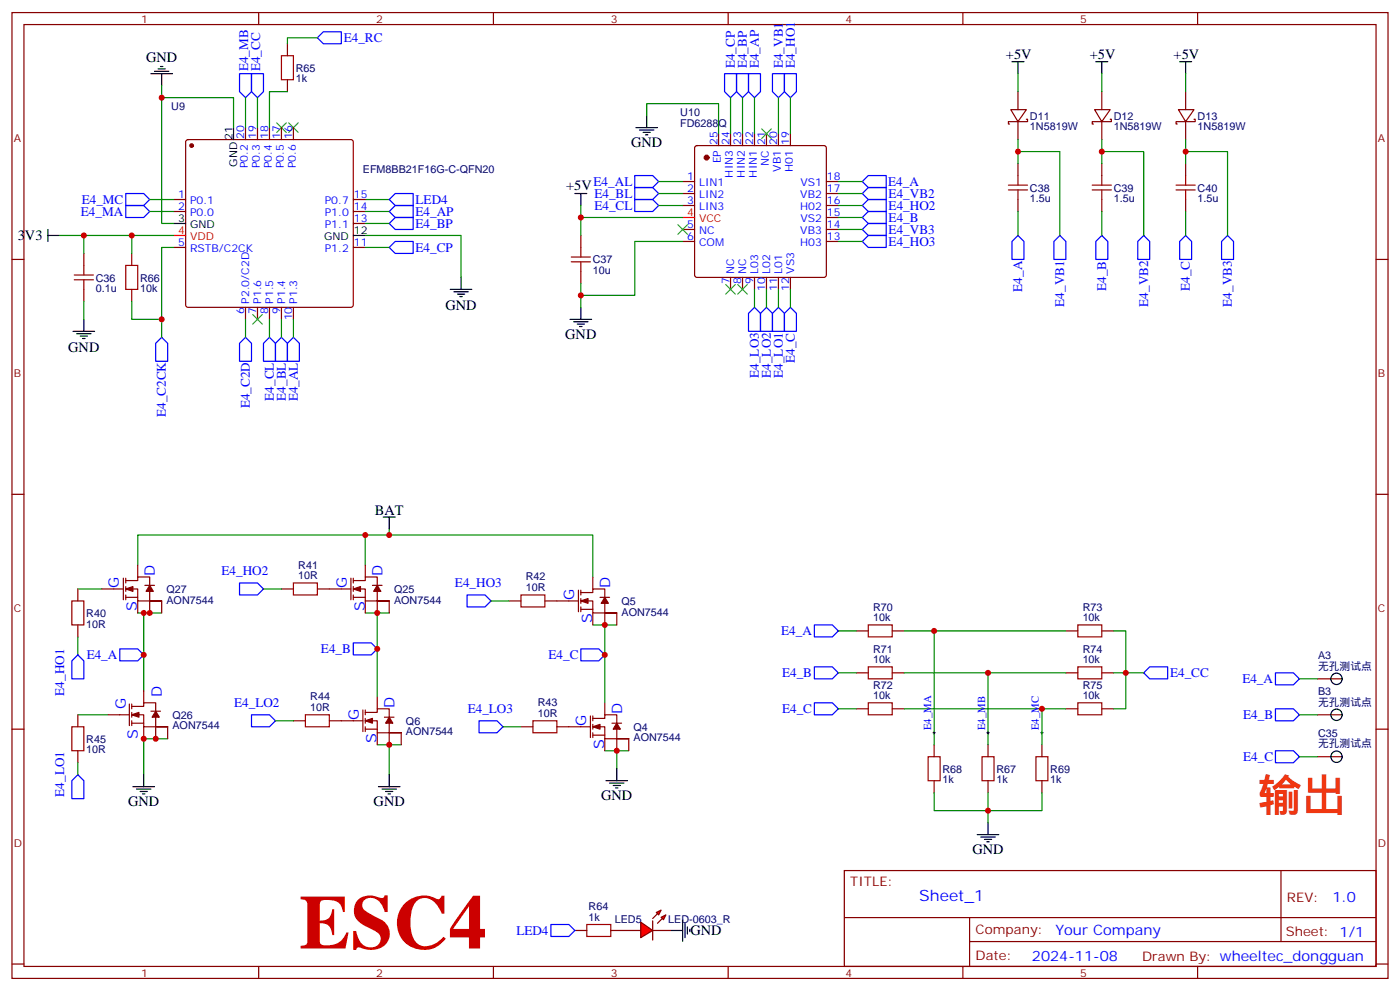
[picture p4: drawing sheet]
<svg xmlns="http://www.w3.org/2000/svg" width="412mm" height="292mm" viewBox="0 0 412 292" stroke-linecap="round" stroke-linejoin="round" font-family="sans-serif">
<g fill="none" stroke="#870000" stroke-width=".35">
<path d="M3.5 3.7h405.4v284.3h-405.4zM7.1 7.2h398.2v277.3h-398.2zM76.2 3.7v3.5M145.3 3.7v3.5M214.5 3.7v3.5M283.6 3.7v3.5M352.8 3.7v3.5M3.5 76.4h3.6M405.3 76.4h3.6M3.5 145.5h3.6M405.3 145.5h3.6M3.5 214.7h3.6"/>
<path d="M405.3 214.7h3.6M248.7 256.3h156.6v28.2h-156.6zM377.3 256.3v20.9M248.7 270.1h156.5M285.6 277.2h119.6M285.6 270.1v14.2M3.5 283.8h3.6M76.2 284.5v3.5M145.3 284.5v3.5M214.5 284.5v3.5M283.6 284.5v3.5M352.8 284.5v3.5"/>
<path d="M405.3 283.8h3.6"/>
</g>
<path d="M81.5 36.2l2.8 2.8M84.3 36.2l-2.8 2.8M85 36.2l2.8 2.8M87.8 36.2l-2.8 2.8" fill="none" stroke="#3c3" stroke-width=".35"/>
<path d="M197.6 273.9h3.5M201.1 270.8v6.3M201.8 271.8v4.2M202.5 272.9v2.1M203.2 273.6v.7" fill="none" stroke="#000" stroke-width=".35"/>
<g fill="#f00" stroke="#870000" stroke-width=".35">
<path d="M188.7 271.5l3.6 2.4-3.6 2.1z"/>
<path d="M192.3 271.1v5.7z"/>
</g>
<g fill="#870000" stroke="#870000" stroke-width=".35">
<path d="M192.3 270.4l1.4-1.4z"/>
<path d="M193.7 271.8l1.4-1.4z"/>
</g>
<g fill="#f00" stroke="#870000" stroke-width=".35">
<path d="M193.3 268.6l1.4-.7-.7 1.4z"/>
<path d="M194.7 270.1l1.4-.8-.7 1.5z"/>
</g>
<g fill="none" stroke="#870000" stroke-width=".35">
<path d="M84.7 12.9v3.5M72.3 37.6v3.5M75.8 37.6v3.5M79.4 37.6v3.5M82.9 37.6v3.5M84.7 23.5v3.5M86.4 37.6v3.5M211.7 39.3v3.6M215.2 39.3v3.6M218.7 39.3v3.6M222.2 39.3v3.6M225.8 39.3v3.6"/>
<path d="M229.3 39.3v3.6M232.8 39.3v3.6M297.7 32.3h4.6l-2.4 3.5zM299.9 35.8h-2.9v.7h.4M299.9 27v5.3M299.9 35.8v5.3M302.3 35.1h.4v.7h-2.8M322.4 32.3h4.6l-2.4 3.5zM324.6 35.8h-2.9v.7h.4M324.6 27v5.3M324.6 35.8v5.3M327 35.1h.4v.7h-2.8"/>
<path d="M347.1 32.3h4.6l-2.5 3.5zM349.2 35.8h-2.8v.7h.4M349.2 27v5.3M349.2 35.8v5.3M351.7 35.1h.4v.7h-2.9M51.2 58.7h3.5M54.9 41.3l.5-.2h48l.5 .2 .2 .5v48l-.3 .5-.4 .2h-48l-.5-.2-.2-.5v-48zM104.1 58.7h3.5M201.1 53.4h3.5M201.1 57h3.5M204.8 43.1l.5-.2h37.4l.5 .2 .2 .5v37.4l-.2 .5-.5 .2h-37.4l-.5-.3-.2-.4v-37.4zM243.4 53.4h3.5"/>
<path d="M243.4 57h3.5M299.9 48.2v3.5M299.9 58.7v3.6M324.6 48.2v3.5M324.6 58.7v3.6M349.2 48.2v3.5M349.2 58.7v3.6M24.7 74.6v3.5M38.8 74.6v3.5M51.2 62.3h3.5M51.2 72.8h3.5M104.1 62.3h3.5"/>
<path d="M104.1 72.8h3.5M104.1 65.8h3.5M171.1 69.3v3.5M171.1 79.9v3.5M201.1 60.5h3.5M201.1 67.6h3.5M201.1 71.1h3.5M243.4 60.5h3.5M243.4 67.6h3.5M243.4 71.1h3.5M243.4 64h3.5M24.7 85.2v3.5"/>
<path d="M38.8 85.2v3.5M72.3 90.5v3.5M75.8 90.5v3.5M79.4 90.5v3.5M82.9 90.5v3.5M86.4 90.5v3.5M215.2 81.7v3.5M218.7 81.7v3.5M222.2 81.7v3.5M225.8 81.7v3.5M229.3 81.7v3.5M232.8 81.7v3.5"/>
<path d="M22.9 173.4v3.5M30 173.4h6.3M36.3 170.2v6.4M37 173.4h3.6v3.5h7h-3.5v-3.5M37 170.9h3.6v-1h3.5v2.8M37 175.9h3.6M37 170.2v1.4M37 172.7v1.4M37 175.2v1.4M40.6 166.3v3.6M40.6 176.9v3.5M42.7 172.3h2.8"/>
<path d="M44.1 176.9v3.5M47.6 176.9v3.5M82.9 173.4h3.5M93.5 173.4h9.9M103.4 170.2v6.4M104.1 173.4h3.5v3.5h7.1h-3.6v-3.5M104.1 170.9h3.5v-1h3.5v2.8M104.1 170.2v1.4M104.1 172.7v1.4M104.1 175.2v1.4M104.1 175.9h3.5M107.6 166.3v3.6"/>
<path d="M107.6 176.9v3.5M109.7 172.3h2.8M111.1 176.9v3.5M114.7 176.9v3.5M149.9 176.9h3.6M160.5 176.9h9.9M170.4 173.7v6.4M171.1 176.9h3.5v3.5h7.1h-3.5v-3.5M171.1 174.4h3.5v-1h3.6v2.8M171.1 173.7v1.5M171.1 176.2v1.4M171.1 178.7v1.4"/>
<path d="M171.1 179.4h3.5M174.6 169.9v3.5M176.7 175.9h2.9M22.9 184v3.5M174.6 180.4v3.6M178.2 180.4v3.6M181.7 180.4v3.6M252.2 185.7h3.6M252.2 198.1h3.6M262.8 185.7h3.5M262.8 198.1h3.5M314 185.7h3.5"/>
<path d="M314 198.1h3.5M324.6 185.7h3.5M324.6 198.1h3.5M388.1 199.8h7M22.9 210.4v3.6M31.7 210.4h6.4M38.1 207.3v6.3M38.8 210.4h3.5v3.6h7.1h-3.5v-3.6M38.8 208h3.5v-1.1h3.6v2.8M38.8 207.3v1.4M38.8 209.7v1.4M38.8 212.2v1.4"/>
<path d="M38.8 212.9h3.5M42.3 203.4v3.5M42.3 214v3.5M44.4 209.4h2.9M45.9 214v3.5M49.4 214v3.5M86.4 212.2h3.6M97 212.2h9.9M106.9 209v6.4M107.6 212.2h3.5v3.5h7.1h-3.5v-3.5M107.6 209.7h3.5v-1h3.6v2.8M107.6 209v1.4"/>
<path d="M107.6 211.5v1.4M107.6 214v1.4M107.6 214.7h3.5M111.1 205.1v3.6M111.1 215.7v3.6M113.2 211.1h2.9M114.7 215.7v3.6M118.2 215.7v3.6M153.5 214h3.5M164 214h9.9M173.9 210.8v6.3M174.6 214h3.6v3.5h7h-3.5v-3.5"/>
<path d="M174.6 211.5h3.6v-1.1h3.5v2.9M174.6 210.8v1.4M174.6 213.3v1.4M174.6 215.7v1.4M174.6 216.4h3.6M178.2 206.9v3.5M178.2 217.5v3.5M180.3 212.9h2.8M181.7 217.5v3.5M185.2 217.5v3.5M252.2 208.7h3.6M262.8 208.7h3.5"/>
<path d="M275.2 219.3v3.5M291 219.3v3.5M306.9 219.3v3.5M314 208.7h3.5M324.6 208.7h3.5M388.1 210.4h7M22.9 221v3.5M275.2 229.8v3.6M291 229.8v3.6M306.9 229.8v3.6M388.1 222.8h7M169.3 273.9h3.6"/>
<path d="M179.9 273.9h8.8M192.3 273.9h5.3"/>
</g>
<g fill="none" stroke="#a10000" stroke-width=".35">
<path d="M82.9 16.4h3.5v7.1h-3.5zM297 55.9h5.7M297 54.5h5.7M299.9 51.7v2.8M299.9 55.9v2.8M321.7 55.9h5.7M321.7 54.5h5.7M324.6 51.7v2.8M324.6 55.9v2.8M346.4 55.9h5.7M346.4 54.5h5.7M349.2 51.7v2.8"/>
<path d="M349.2 55.9v2.8M24.7 78.1v2.9M37 78.1h3.6v7.1h-3.6zM168.3 77.1h5.6M168.3 75.7h5.6M171.1 72.8v2.9M171.1 77.1v2.8M21.9 82.4h5.6M21.9 81h5.6M24.7 82.4v2.8M21.2 176.9h3.5v7.1h-3.5zM86.4 171.6h7.1v3.6h-7.1z"/>
<path d="M153.5 175.2h7v3.5h-7zM255.8 184h7v3.5h-7zM255.8 196.3h7v3.5h-7zM317.5 184h7.1v3.5h-7.1zM317.5 196.3h7.1v3.5h-7.1zM21.2 214h3.5v7h-3.5zM90 210.4h7v3.6h-7zM157 212.2h7v3.5h-7zM255.8 206.9h7v3.5h-7zM317.5 206.9h7.1v3.5h-7.1zM273.4 222.8h3.5v7h-3.5zM289.3 222.8h3.5v7h-3.5z"/>
<path d="M305.2 222.8h3.5v7h-3.5zM172.9 272.2h7v3.5h-7z"/>
</g>
<g fill="none" stroke="#00f" stroke-width=".35">
<path d="M95.2 9.3h5.3v3.6h-5.3l-1.7-1.8zM70.6 21.7h3.5v5.3l-1.8 1.8-1.7-1.8zM74.1 21.7h3.5v5.3l-1.8 1.8-1.7-1.8zM213.4 21.7h3.6v5.3l-1.8 1.8-1.8-1.8zM217 21.7h3.5v5.3l-1.8 1.8-1.7-1.8zM220.5 21.7h3.5v5.3l-1.8 1.8-1.7-1.8zM227.5 21.7h3.6v5.3l-1.8 1.8-1.8-1.8zM231.1 21.7h3.5v5.3l-1.8 1.8-1.7-1.8zM37 57h5.3l1.8 1.7-1.8 1.8h-5.3zM114.7 58.7l1.7-1.7h5.3v3.5h-5.3zM187 51.7h5.3l1.7 1.7-1.7 1.8h-5.3zM187 55.2h5.3l1.7 1.8-1.7 1.7h-5.3z"/>
<path d="M187 58.7h5.3l1.7 1.8-1.7 1.8h-5.3zM254 53.4l1.8-1.7h5.3v3.5h-5.3zM254 57l1.8-1.8h5.3v3.5h-5.3zM37 60.5h5.3l1.8 1.8-1.8 1.7h-5.3zM114.7 62.3l1.7-1.8h5.3v3.5h-5.3zM114.7 65.8l1.7-1.8h5.3v3.6h-5.3zM114.7 72.8l1.7-1.7h5.3v3.5h-5.3zM254 60.5l1.8-1.8h5.3v3.6h-5.3zM254 64l1.8-1.7h5.3v3.5h-5.3zM254 67.6l1.8-1.8h5.3v3.5h-5.3zM255.8 69.3h5.3v3.5h-5.3l-1.8-1.7zM299.9 69.3l1.7 1.8v5.3h-3.5v-5.3z"/>
<path d="M312.2 69.3l1.8 1.8v5.3h-3.6v-5.3zM324.6 69.3l1.7 1.8v5.3h-3.5v-5.3zM336.9 69.3l1.8 1.8v5.3h-3.6v-5.3zM349.2 69.3l1.8 1.8v5.3h-3.5v-5.3zM361.6 69.3l1.8 1.8v5.3h-3.6v-5.3zM47.6 99.3l1.8 1.8v5.3h-3.5v-5.3zM72.3 99.3l1.8 1.8v5.3h-3.5v-5.3zM79.4 99.3l1.7 1.8v5.3h-3.5v-5.3zM82.9 99.3l1.8 1.8v5.3h-3.6v-5.3zM86.4 99.3l1.8 1.8v5.3h-3.5v-5.3zM222.2 90.5l1.8 1.8v5.2h-3.5v-5.2zM225.8 90.5l1.7 1.8v5.2h-3.5v-5.2z"/>
<path d="M229.3 90.5l1.8 1.8v5.2h-3.6v-5.2zM232.8 90.5l1.8 1.8v5.2h-3.5v-5.2zM70.6 171.6h5.2l1.8 1.8-1.8 1.8h-5.2zM137.6 175.2h5.3l1.7 1.7-1.7 1.8h-5.3zM22.9 192.8l1.8 1.8v5.2h-3.5v-5.2zM35.3 191h5.3l1.7 1.8-1.7 1.8h-5.3zM104.1 189.3h5.3l1.7 1.7-1.7 1.8h-5.3zM171.1 191h5.3l1.8 1.8-1.8 1.8h-5.3zM239.9 184h5.3l1.7 1.7-1.7 1.8h-5.3zM239.9 196.3h5.3l1.7 1.8-1.7 1.7h-5.3zM336.9 198.1l1.8-1.8h5.3v3.5h-5.3zM375.7 198.1h5.3l1.8 1.7-1.8 1.8h-5.3z"/>
<path d="M74.1 210.4h5.3l1.7 1.8-1.7 1.8h-5.3zM141.1 212.2h5.3l1.8 1.8-1.8 1.7h-5.3zM239.9 206.9h5.3l1.7 1.8-1.7 1.7h-5.3zM375.7 208.7h5.3l1.8 1.7-1.8 1.8h-5.3zM22.9 228.1l1.8 1.7v5.3h-3.5v-5.3zM375.7 221h5.3l1.8 1.8-1.8 1.7h-5.3zM162.3 272.2h5.3l1.7 1.7-1.7 1.8h-5.3z"/>
</g>
<g fill="none" stroke="#008700" stroke-width=".35">
<path d="M93.5 11.1h-8.8v1.8M47.6 25.2v3.6M68.8 37.6v-8.8h-21.2v37h3.6M72.3 28.8v8.8M75.8 28.8v8.8M84.7 27h-5.3v10.6M190.5 34v-3.5h21.2v8.8M215.2 28.8v10.5M218.7 28.8v10.5M222.2 28.8v10.5M229.3 28.8v10.5M232.8 28.8v10.5"/>
<path d="M299.9 21.7v5.3M324.6 21.7v5.3M349.2 21.7v5.3M44.1 58.7h7.1M107.6 58.7h7.1M194 53.4h7.1M194 57h7.1M246.9 53.4h7.1M246.9 57h7.1M299.9 44.6h12.3v24.7M299.9 41.1v7.1M324.6 44.6h12.3v24.7"/>
<path d="M324.6 41.1v7.1M349.2 44.6h12.4v24.7M349.2 41.1v7.1M17.6 69.3h33.6M24.7 69.3v5.3M38.8 69.3v5.3M44.1 62.3h7.1M51.2 72.8h-3.6v21.2h-8.8v-5.3M107.6 69.3h28.2v12.4M107.6 62.3h7.1M107.6 72.8h7.1M107.6 65.8h7.1"/>
<path d="M171.1 64h30M171.1 60.5v8.8M194 60.5h7.1M201.1 71.1h-14.1v15.9h-15.9M246.9 60.5h7.1M246.9 71.1h7.1M246.9 67.6h7.1M246.9 64h7.1M299.9 62.3v7M324.6 62.3v7M349.2 62.3v7M24.7 88.7v5.3"/>
<path d="M47.6 94v5.3M72.3 94v5.3M79.4 94v5.3M82.9 94v5.3M86.4 94v5.3M171.1 83.4v7.1M222.2 85.2v5.3M225.8 85.2v5.3M229.3 85.2v5.3M232.8 85.2v5.3M107.6 157.5v8.8M114.7 155.8v1.7"/>
<path d="M22.9 173.4h7.1M40.6 166.3v-8.8h134v12.4M77.6 173.4h5.3M144.6 176.9h5.3M22.9 187.5v5.3M40.6 180.4h1.7v23M42.3 180.4h5.3M107.6 180.4h7.1M111.1 180.4v24.7M174.6 184h7.1M178.2 184v22.9M246.9 185.7h5.3"/>
<path d="M246.9 198.1h5.3M266.3 185.7h8.9v33.6M266.3 198.1h24.7v21.2M275.2 185.7h38.8M291 198.1h23M328.1 185.7h3.5v23h-3.5M328.1 198.1h8.8M382.8 199.8h5.3M22.9 210.4h8.8M49.4 217.5h-7.1v10.6M81.1 212.2h5.3M111.1 219.3h7.1"/>
<path d="M114.7 219.3v8.8M148.2 214h5.3M246.9 208.7h5.3M266.3 208.7h47.7M306.9 208.7v10.6M382.8 210.4h5.3M22.9 224.5v3.6M178.2 221h7M181.7 221v5.3M275.2 233.4v5.3h31.7v-5.3M291 233.4v8.8M382.8 222.8h5.3"/>
</g>
<g fill="none" stroke="#000" stroke-width=".35">
<path d="M47.3 19.6h.7M298.1 18.2h3.5M299.9 18.2v3.5M322.8 18.2h3.5M324.6 18.2v3.5M347.5 18.2h3.5M349.2 18.2v3.5M44.4 21.7h6.4M45.5 21h4.2M46.6 20.3h2.1M47.6 21.7v3.5M68.8 37.6v3.5"/>
<path d="M187.3 37.6h6.4M188.4 38.3h4.2M189.4 39h2.2M190.1 39.7h.8M190.5 34v3.6M169.3 57h3.6M171.1 57v3.5M14.1 69.3h3.5M14.1 67.6v3.5M51.2 65.8h3.5M104.1 69.3h3.5M21.5 97.5h6.4"/>
<path d="M22.6 98.2h4.2M23.6 99h2.2M24.3 99.7h.7M24.7 94v3.5M132.6 85.2h6.4M133.7 85.9h4.2M134.8 86.6h2.1M135.5 87.3h.7M135.8 81.7v3.5M167.9 94h6.4M169 94.7h4.2M170 95.4h2.2"/>
<path d="M170.7 96.1h.7M171.1 90.5v3.5M112.9 152.2h3.5M114.7 152.2v3.6M39.2 231.6h6.3M40.2 232.3h4.2M41.3 233h2.1M42 233.7h.7M42.3 228.1v3.5M111.5 231.6h6.3M112.5 232.3h4.3M113.6 233h2.1"/>
<path d="M114.3 233.7h.7M114.7 228.1v3.5M178.5 229.8h6.4M179.6 230.5h4.2M180.6 231.2h2.1M181.3 232h.7M181.7 226.3v3.5M287.9 245.7h6.3M288.9 246.4h4.3M290 247.1h2.1M290.7 247.8h.7M291 242.2v3.5"/>
<circle cx="393.7" cy="199.8" r="1.67"/>
<circle cx="393.7" cy="210.4" r="1.67"/>
<circle cx="393.7" cy="222.8" r="1.67"/>
</g>
<g fill="#870000" stroke="#870000" stroke-width=".35">
<path d="M181.7 212.9l1 1.8h-2.1z"/>
<path d="M174.6 214l2.1-.7v1.4z"/>
<path d="M178.2 175.9l1 1.7h-2.1z"/>
<path d="M171.1 176.9l2.1-.7v1.4z"/>
<path d="M114.7 211.1l1 1.8h-2.1z"/>
<path d="M107.6 212.2l2.1-.7v1.4z"/>
<path d="M111.1 172.3l1.1 1.8h-2.1z"/>
<path d="M104.1 173.4l2.1-.7v1.4z"/>
<path d="M45.9 209.4l1 1.7h-2.1z"/>
<path d="M38.8 210.4l2.1-.7v1.4z"/>
<path d="M44.1 172.3l1.1 1.8h-2.2z"/>
<path d="M37 173.4l2.2-.7v1.4z"/>
<circle cx="56.4" cy="42.9" r=".53"/>
<circle cx="208.1" cy="46.4" r=".71"/>
</g>
<path d="M51.2 69.3h3.5M201.1 64h3.5" fill="none" stroke="#f00" stroke-width=".35"/>
<path d="M224.4 37.9l2.8 2.8M227.2 37.9l-2.8 2.8M199.7 66.1l2.8 2.9M202.5 66.1l-2.8 2.9M74.4 92.6l2.9 2.8M77.3 92.6l-2.9 2.8M213.8 83.8l2.8 2.8M216.6 83.8l-2.8 2.8M217.3 83.8l2.8 2.8M220.1 83.8l-2.8 2.8" fill="none" stroke="#3c3" stroke-width=".35"/>
<path d="M274.8 215.7h.7M275.2 215.4v.7M290.7 215.7h.7M291 215.4v.7M306.6 215.7h.7M306.9 215.4v.7" fill="none" stroke="#000" stroke-width=".29"/>
<g fill="#c00">
<circle cx="331.6" cy="198.1" r=".88"/>
<circle cx="38.8" cy="69.3" r=".88"/>
<circle cx="24.7" cy="69.3" r=".88"/>
<circle cx="47.6" cy="28.8" r=".88"/>
<circle cx="47.6" cy="94" r=".88"/>
<circle cx="171.1" cy="64" r=".88"/>
<circle cx="171.1" cy="87" r=".88"/>
<circle cx="291" cy="238.7" r=".88"/>
<circle cx="299.9" cy="44.6" r=".88"/>
<circle cx="324.6" cy="44.6" r=".88"/>
<circle cx="349.3" cy="44.6" r=".88"/>
<circle cx="45.9" cy="217.5" r=".88"/>
<circle cx="42.3" cy="217.5" r=".88"/>
<circle cx="178.2" cy="192.8" r=".88"/>
<circle cx="111.1" cy="191" r=".88"/>
<circle cx="107.6" cy="157.5" r=".88"/>
<circle cx="114.7" cy="157.5" r=".88"/>
<circle cx="181.7" cy="221" r=".88"/>
<circle cx="178.2" cy="184" r=".88"/>
<circle cx="114.7" cy="219.3" r=".88"/>
<circle cx="111.1" cy="180.4" r=".88"/>
<circle cx="42.3" cy="192.8" r=".88"/>
<circle cx="44.1" cy="180.4" r=".88"/>
<circle cx="42.3" cy="180.4" r=".88"/>
<circle cx="275.2" cy="185.7" r=".88"/>
<circle cx="291" cy="198.1" r=".88"/>
<circle cx="306.9" cy="208.7" r=".88"/>
</g>
<text font-size="22.6" fill="#c00" x="88.2" y="279.2">ESC4</text>
<text font-size="13.1" fill="#f30" x="370.4" y="238.7">输出</text>
<text font-size="4.6" fill="#00f" x="270.8" y="265.3">Sheet_1</text>
<g font-size="4.2">
<text x="296.3" y="17.5">+5V</text>
<text x="321" y="17.5">+5V</text>
<text x="345.7" y="17.5">+5V</text>
<text x="43" y="18.4">GND</text>
<text x="185.9" y="43.2">GND</text>
<text x="166.7" y="56">+5V</text>
<text x="5.2" y="70.7">3V3</text>
<text x="131.2" y="91.3">GND</text>
<text x="166.5" y="99.7">GND</text>
<text x="20.1" y="103.6">GND</text>
<text x="110.4" y="151.5">BAT</text>
<text x="37.7" y="237.2">GND</text>
<text x="110.1" y="237.2">GND</text>
<text x="177.1" y="235.5">GND</text>
<text x="286.5" y="251.4">GND</text>
<text x="203.4" y="275.4">GND</text>
</g>
<g font-size="4.2" fill="#00f">
<text x="35" y="173.1" transform="rotate(-90 35 173.1)">G</text>
<text x="45.6" y="169.6" transform="rotate(-90 45.6 169.6)">D</text>
<text x="102.1" y="173.1" transform="rotate(-90 102.1 173.1)">G</text>
<text x="112.7" y="169.6" transform="rotate(-90 112.7 169.6)">D</text>
<text x="179.7" y="173.1" transform="rotate(-90 179.7 173.1)">D</text>
<text x="40.3" y="179.8" transform="rotate(-90 40.3 179.8)">S</text>
<text x="107.4" y="179.8" transform="rotate(-90 107.4 179.8)">S</text>
<text x="169.2" y="176.7" transform="rotate(-90 169.2 176.7)">G</text>
<text x="174.4" y="183.3" transform="rotate(-90 174.4 183.3)">S</text>
<text x="37" y="208.7" transform="rotate(-90 37 208.7)">G</text>
<text x="47.6" y="205.1" transform="rotate(-90 47.6 205.1)">D</text>
<text x="116.2" y="208.4" transform="rotate(-90 116.2 208.4)">D</text>
<text x="105.7" y="211.9" transform="rotate(-90 105.7 211.9)">G</text>
<text x="172.7" y="213.7" transform="rotate(-90 172.7 213.7)">G</text>
<text x="183.3" y="210.2" transform="rotate(-90 183.3 210.2)">D</text>
<text x="40.6" y="217.5" transform="rotate(-90 40.6 217.5)">S</text>
<text x="110.9" y="218.6" transform="rotate(-90 110.9 218.6)">S</text>
<text x="178" y="220.4" transform="rotate(-90 178 220.4)">S</text>
<text x="392.5" y="265.6">1.0</text>
<text x="310.9" y="275.1">Your Company</text>
<text x="304" y="282.9">2024-11-08</text>
</g>
<g font-size="3.9" fill="#00f">
<text x="101.2" y="12.5">E4_RC</text>
<text x="73.1" y="21" transform="rotate(-90 73.1 21)">E4_MB</text>
<text x="76.6" y="21" transform="rotate(-90 76.6 21)">E4_CC</text>
<text x="216.5" y="20.1" transform="rotate(-90 216.5 20.1)">E4_CP</text>
<text x="220" y="20.1" transform="rotate(-90 220 20.1)">E4_BP</text>
<text x="223.5" y="20.1" transform="rotate(-90 223.5 20.1)">E4_AP</text>
<text x="230.6" y="20.1" transform="rotate(-90 230.6 20.1)">E4_VB1</text>
<text x="234.1" y="20.1" transform="rotate(-90 234.1 20.1)">E4_HO1</text>
<text x="24.1" y="60">E4_MC</text>
<text x="174.9" y="54.7">E4_AL</text>
<text x="175.1" y="58.2">E4_BL</text>
<text x="261.7" y="54.6">E4_A</text>
<text x="261.8" y="58.2">E4_VB2</text>
<text x="23.8" y="63.5">E4_MA</text>
<text x="122.4" y="60.1">LED4</text>
<text x="122.4" y="63.6">E4_AP</text>
<text x="175.1" y="61.8">E4_CL</text>
<text x="261.8" y="61.7">E4_HO2</text>
<text x="261.8" y="65.2">E4_B</text>
<text x="122.4" y="67.2">E4_BP</text>
<text x="261.8" y="68.8">E4_VB3</text>
<text x="122.4" y="74.2">E4_CP</text>
<text x="261.8" y="72.3">E4_HO3</text>
<text x="301.1" y="85.9" transform="rotate(-90 301.1 85.9)">E4_A</text>
<text x="325.8" y="85.7" transform="rotate(-90 325.8 85.7)">E4_B</text>
<text x="350.5" y="85.7" transform="rotate(-90 350.5 85.7)">E4_C</text>
<text x="313.5" y="90.3" transform="rotate(-90 313.5 90.3)">E4_VB1</text>
<text x="338.2" y="90.3" transform="rotate(-90 338.2 90.3)">E4_VB2</text>
<text x="362.9" y="90.3" transform="rotate(-90 362.9 90.3)">E4_VB3</text>
<text x="234.1" y="106.8" transform="rotate(-90 234.1 106.8)">E4_C</text>
<text x="223.5" y="111.2" transform="rotate(-90 223.5 111.2)">E4_LO3</text>
<text x="227" y="111.2" transform="rotate(-90 227 111.2)">E4_LO2</text>
<text x="230.6" y="111.2" transform="rotate(-90 230.6 111.2)">E4_LO1</text>
<text x="80.6" y="117.9" transform="rotate(-90 80.6 117.9)">E4_CL</text>
<text x="84.2" y="117.9" transform="rotate(-90 84.2 117.9)">E4_BL</text>
<text x="87.7" y="118.2" transform="rotate(-90 87.7 118.2)">E4_AL</text>
<text x="48.9" y="122.8" transform="rotate(-90 48.9 122.8)">E4_C2CK</text>
<text x="73.6" y="120.2" transform="rotate(-90 73.6 120.2)">E4_C2D</text>
<text x="65.2" y="169.3">E4_HO2</text>
<text x="134" y="172.9">E4_HO3</text>
<text x="230.1" y="187">E4_A</text>
<text x="25.5" y="194.1">E4_A</text>
<text x="94.6" y="192.3">E4_B</text>
<text x="161.6" y="194.1">E4_C</text>
<text x="230.4" y="199.4">E4_B</text>
<text x="344.7" y="199.3">E4_CC</text>
<text x="366" y="201.1">E4_A</text>
<text x="18.9" y="204.8" transform="rotate(-90 18.9 204.8)">E4_HO1</text>
<text x="69" y="208.1">E4_LO2</text>
<text x="137.8" y="209.9">E4_LO3</text>
<text x="230.4" y="209.9">E4_C</text>
<text x="366.2" y="211.7">E4_B</text>
<text x="366.2" y="224">E4_C</text>
<text x="18.9" y="234.5" transform="rotate(-90 18.9 234.5)">E4_LO1</text>
<text x="152.1" y="275.2">LED4</text>
</g>
<g font-size="3.9" fill="#800">
<text x="250.5" y="260.9">TITLE:</text>
<text x="379.1" y="265.6">REV:</text>
<text x="287.4" y="275.1">Company:</text>
<text x="378.7" y="275.7">Sheet: 1/1</text>
<text x="287.4" y="282.8">Date:</text>
<text x="336.4" y="282.8">Drawn By: wheeltec_dongguan</text>
</g>
<g font-size="3.2" fill="#800">
<text x="41.6" y="6.7">1</text>
<text x="110.8" y="6.7">2</text>
<text x="179.9" y="6.7">3</text>
<text x="249.1" y="6.7">4</text>
<text x="318.2" y="6.7">5</text>
<text x="4.1" y="41.8">A</text>
<text x="405.9" y="41.8">A</text>
<text x="4.1" y="110.9">B</text>
<text x="405.9" y="110.9">B</text>
<text x="4.1" y="180.1">C</text>
<text x="405.9" y="180.1">C</text>
<text x="4.1" y="249.2">D</text>
<text x="405.9" y="249.2">D</text>
<text x="41.6" y="287.5">1</text>
<text x="110.8" y="287.5">2</text>
<text x="179.9" y="287.5">3</text>
<text x="249.1" y="287.5">4</text>
<text x="318.2" y="287.5">5</text>
</g>
<g font-size="3.2" fill="#000080">
<text x="87.1" y="21.1">R65</text>
<text x="87.1" y="24.2">1k</text>
<text x="50.4" y="32.5">U9</text>
<text x="200.4" y="34.3">U10</text>
<text x="303.4" y="35.3">D11</text>
<text x="328.1" y="35.3">D12</text>
<text x="352.8" y="35.3">D13</text>
<text x="200.4" y="37.3">FD6288Q</text>
<text x="303.4" y="38.3">1N5819W</text>
<text x="328.1" y="38.3">1N5819W</text>
<text x="352.8" y="38.3">1N5819W</text>
<text x="106.9" y="51">EFM8BB21F16G-C-QFN20</text>
<text x="303.4" y="59.5">1.5u</text>
<text x="303.4" y="56.5">C38</text>
<text x="328.1" y="59.5">1.5u</text>
<text x="328.1" y="56.5">C39</text>
<text x="352.8" y="59.5">1.5u</text>
<text x="352.8" y="56.5">C40</text>
<text x="174.6" y="77.5">C37</text>
<text x="28.2" y="82.9">C36</text>
<text x="41.3" y="82.9">R66</text>
<text x="174.6" y="80.7">10u</text>
<text x="28.2" y="86">0.1u</text>
<text x="41.3" y="86">10k</text>
<text x="87.9" y="167.4">R41</text>
<text x="87.9" y="170.6">10R</text>
<text x="154.9" y="170.9">R42</text>
<text x="49" y="177.8">AON7544</text>
<text x="49" y="174.5">Q27</text>
<text x="116.1" y="177.7">AON7544</text>
<text x="116.1" y="174.5">Q25</text>
<text x="154.9" y="174.1">10R</text>
<text x="183.1" y="178.1">Q5</text>
<text x="257.2" y="179.8">R70</text>
<text x="318.9" y="179.8">R73</text>
<text x="25.4" y="184.7">10R</text>
<text x="25.4" y="181.6">R40</text>
<text x="183.1" y="181.2">AON7544</text>
<text x="257.2" y="182.9">10k</text>
<text x="318.9" y="182.9">10k</text>
<text x="257.2" y="195.3">10k</text>
<text x="257.2" y="192.2">R71</text>
<text x="318.9" y="195.3">10k</text>
<text x="318.9" y="192.2">R74</text>
<text x="388.3" y="197.1">无孔测试点</text>
<text x="388.3" y="194.1">A3</text>
<text x="257.2" y="202.8">R72</text>
<text x="318.9" y="202.8">R75</text>
<text x="91.4" y="209.4">10R</text>
<text x="91.4" y="206.2">R44</text>
<text x="158.4" y="207.9">R43</text>
<text x="257.2" y="205.8">10k</text>
<text x="318.9" y="205.8">10k</text>
<text x="388.3" y="207.7">无孔测试点</text>
<text x="388.3" y="204.7">B3</text>
<text x="50.8" y="214.8">AON7544</text>
<text x="50.8" y="211.6">Q26</text>
<text x="119.6" y="213.3">Q6</text>
<text x="158.4" y="211.1">10R</text>
<text x="186.6" y="215.1">Q4</text>
<text x="25.4" y="221.8">10R</text>
<text x="25.4" y="218.7">R45</text>
<text x="119.6" y="216.5">AON7544</text>
<text x="186.6" y="218.3">AON7544</text>
<text x="388.3" y="220">无孔测试点</text>
<text x="388.3" y="217">C35</text>
<text x="277.6" y="227.6">R68</text>
<text x="293.5" y="227.6">R67</text>
<text x="309.4" y="227.6">R69</text>
<text x="277.6" y="230.6">1k</text>
<text x="293.5" y="230.6">1k</text>
<text x="309.4" y="230.6">1k</text>
<text x="173.4" y="267.9">R64</text>
<text x="173.4" y="271.1">1k</text>
<text x="181.1" y="271.6">LED5</text>
<text x="196.9" y="271.6">LED-0603_R</text>
</g>
<g font-size="3.2">
<text x="68.4" y="41.1" transform="rotate(-90 68.4 41.1)">21</text>
<text x="69.8" y="49.1" transform="rotate(-90 69.8 49.1)">GND</text>
<text x="52.5" y="65.4">3</text>
<text x="56" y="67.2">GND</text>
<text x="95.5" y="70.7">GND</text>
<text x="104.2" y="69">12</text>
</g>
<g font-size="3.2" fill="#00f">
<text x="72" y="40.9" transform="rotate(-90 72 40.9)">20</text>
<text x="75.5" y="40.9" transform="rotate(-90 75.5 40.9)">19</text>
<text x="79" y="40.9" transform="rotate(-90 79 40.9)">18</text>
<text x="82.5" y="40.9" transform="rotate(-90 82.5 40.9)">17</text>
<text x="86.1" y="40.9" transform="rotate(-90 86.1 40.9)">16</text>
<text x="211.3" y="42.7" transform="rotate(-90 211.3 42.7)">25</text>
<text x="214.8" y="42.7" transform="rotate(-90 214.8 42.7)">24</text>
<text x="218.4" y="42.7" transform="rotate(-90 218.4 42.7)">23</text>
<text x="221.9" y="42.7" transform="rotate(-90 221.9 42.7)">22</text>
<text x="225.4" y="42.7" transform="rotate(-90 225.4 42.7)">21</text>
<text x="229" y="42.7" transform="rotate(-90 229 42.7)">20</text>
<text x="232.5" y="42.7" transform="rotate(-90 232.5 42.7)">19</text>
<text x="73" y="49.5" transform="rotate(-90 73 49.5)">P0.2</text>
<text x="76.6" y="49.5" transform="rotate(-90 76.6 49.5)">P0.3</text>
<text x="80.1" y="49.5" transform="rotate(-90 80.1 49.5)">P0.4</text>
<text x="83.6" y="49.5" transform="rotate(-90 83.6 49.5)">P0.5</text>
<text x="87.1" y="49.5" transform="rotate(-90 87.1 49.5)">P0.6</text>
<text x="202.4" y="53.1">1</text>
<text x="212.4" y="48.1" transform="rotate(-90 212.4 48.1)">EP</text>
<text x="215.9" y="52.3" transform="rotate(-90 215.9 52.3)">HIN3</text>
<text x="219.4" y="52.3" transform="rotate(-90 219.4 52.3)">HIN2</text>
<text x="223" y="52.3" transform="rotate(-90 223 52.3)">HIN1</text>
<text x="226.5" y="48.8" transform="rotate(-90 226.5 48.8)">NC</text>
<text x="230" y="50.5" transform="rotate(-90 230 50.5)">VB1</text>
<text x="233.5" y="50.6" transform="rotate(-90 233.5 50.6)">H01</text>
<text x="243.6" y="53.1">18</text>
<text x="52.5" y="58.4">1</text>
<text x="104.2" y="58.4">15</text>
<text x="202.4" y="56.6">2</text>
<text x="205.9" y="54.9">LIN1</text>
<text x="205.9" y="58.4">LIN2</text>
<text x="235.8" y="58.4">VB2</text>
<text x="235.8" y="54.9">VS1</text>
<text x="243.6" y="56.6">17</text>
<text x="52.5" y="61.9">2</text>
<text x="56" y="60.1">P0.1</text>
<text x="56" y="63.7">P0.0</text>
<text x="95.7" y="63.7">P1.0</text>
<text x="95.7" y="60.1">P0.7</text>
<text x="104.2" y="65.4">13</text>
<text x="104.2" y="61.9">14</text>
<text x="202.4" y="60.1">3</text>
<text x="205.9" y="61.9">LIN3</text>
<text x="235.7" y="61.9">H02</text>
<text x="235.8" y="65.4">VS2</text>
<text x="243.6" y="63.7">15</text>
<text x="243.6" y="60.1">16</text>
<text x="95.7" y="67.2">P1.1</text>
<text x="202.4" y="67.2">5</text>
<text x="202.4" y="70.7">6</text>
<text x="205.9" y="69">NC</text>
<text x="235.8" y="69">VB3</text>
<text x="243.6" y="70.7">13</text>
<text x="243.6" y="67.2">14</text>
<text x="52.5" y="72.5">5</text>
<text x="56" y="74.3">RSTB/C2CK</text>
<text x="95.7" y="74.3">P1.2</text>
<text x="104.2" y="72.5">11</text>
<text x="205.9" y="72.5">COM</text>
<text x="235.7" y="72.5">H03</text>
<text x="214.8" y="83.5" transform="rotate(-90 214.8 83.5)">7</text>
<text x="216.3" y="80.6" transform="rotate(-90 216.3 80.6)">NC</text>
<text x="218.4" y="83.5" transform="rotate(-90 218.4 83.5)">8</text>
<text x="219.8" y="80.6" transform="rotate(-90 219.8 80.6)">NC</text>
<text x="221.9" y="83.5" transform="rotate(-90 221.9 83.5)">9</text>
<text x="223.3" y="80.6" transform="rotate(-90 223.3 80.6)">L03</text>
<text x="226.8" y="80.6" transform="rotate(-90 226.8 80.6)">L02</text>
<text x="230.4" y="80.6" transform="rotate(-90 230.4 80.6)">L01</text>
<text x="233.9" y="80.6" transform="rotate(-90 233.9 80.6)">VS3</text>
<text x="73.4" y="89.4" transform="rotate(-90 73.4 89.4)">P2.0/C2D</text>
<text x="76.9" y="89.4" transform="rotate(-90 76.9 89.4)">P1.6</text>
<text x="80.4" y="89.4" transform="rotate(-90 80.4 89.4)">P1.5</text>
<text x="84" y="89.4" transform="rotate(-90 84 89.4)">P1.4</text>
<text x="87.5" y="89.4" transform="rotate(-90 87.5 89.4)">P1.3</text>
<text x="225.4" y="85.5" transform="rotate(-90 225.4 85.5)">10</text>
<text x="229" y="85.5" transform="rotate(-90 229 85.5)">11</text>
<text x="232.5" y="85.5" transform="rotate(-90 232.5 85.5)">12</text>
<text x="72" y="92.3" transform="rotate(-90 72 92.3)">6</text>
<text x="75.5" y="92.3" transform="rotate(-90 75.5 92.3)">7</text>
<text x="79" y="92.3" transform="rotate(-90 79 92.3)">8</text>
<text x="82.5" y="92.3" transform="rotate(-90 82.5 92.3)">9</text>
<text x="86.1" y="94.3" transform="rotate(-90 86.1 94.3)">10</text>
<text x="274.3" y="215" transform="rotate(-90 274.3 215)">E4_MA</text>
<text x="290.2" y="215" transform="rotate(-90 290.2 215)">E4_MB</text>
<text x="306" y="215" transform="rotate(-90 306 215)">E4_MC</text>
</g>
<g font-size="3.2" fill="#f00">
<text x="202.4" y="63.7">4</text>
<text x="205.9" y="65.4">VCC</text>
<text x="52.5" y="69">4</text>
<text x="56" y="70.7">VDD</text>
</g>
</svg>
